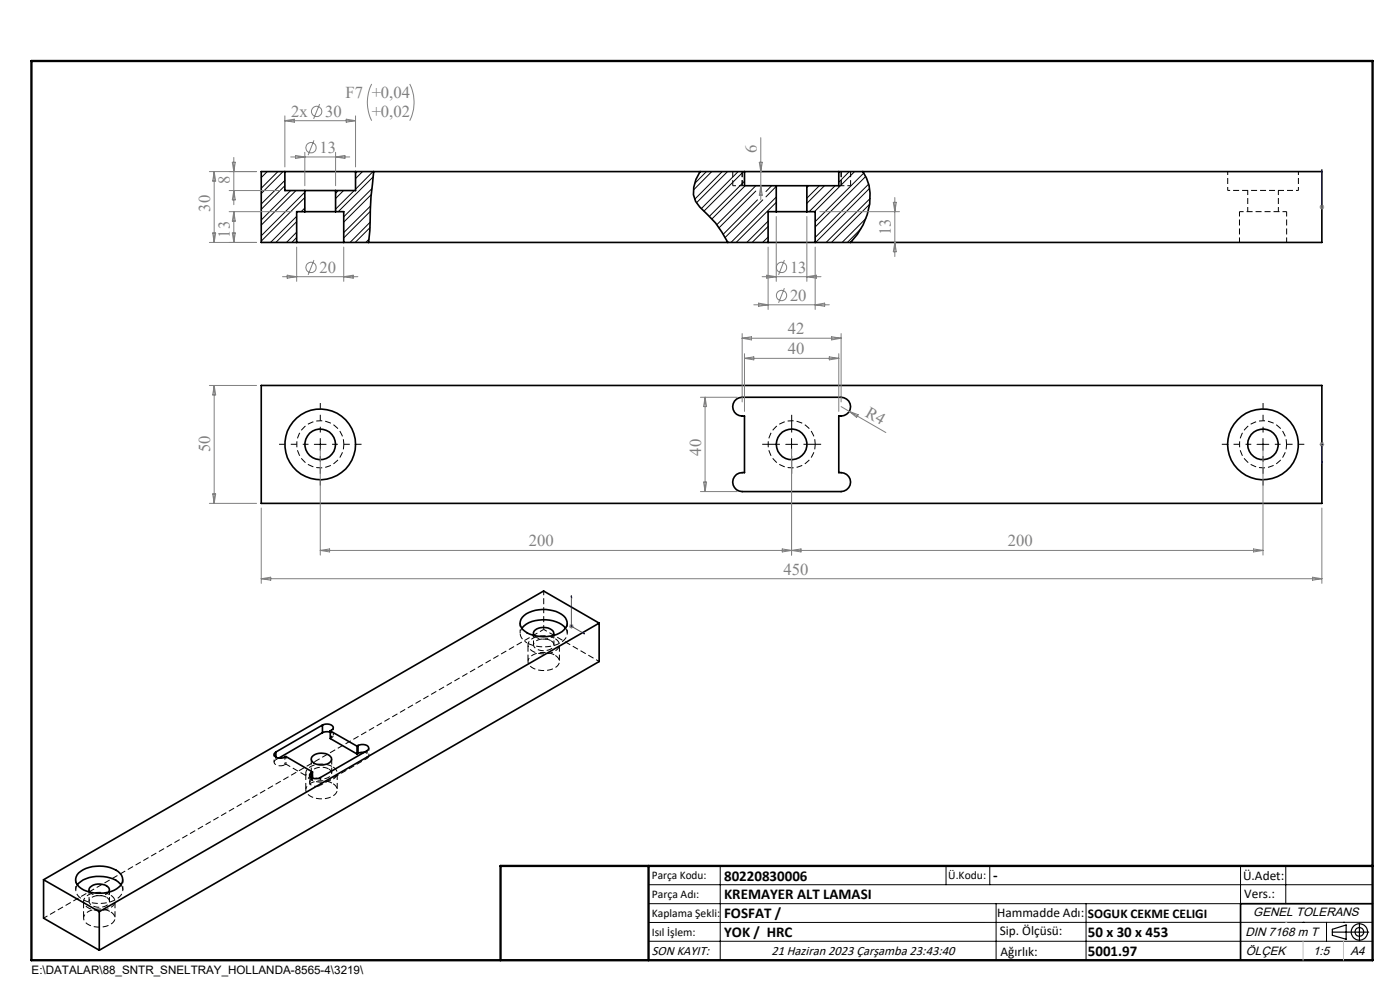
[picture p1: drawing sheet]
<svg xmlns="http://www.w3.org/2000/svg" width="297mm" height="210mm" viewBox="0 0 297 210" stroke-linecap="round" stroke-linejoin="round" font-family="sans-serif">
<path d="M260.4 40.4h15M70.1 155.3a.62 .62 0 0 1 .6 .5 .62 .62 0 0 1-.4 .7M70.3 156.5v-1.6M70.7 156v-1.7M58.1 160v1.7M60.4 162.2v-1.6M60.7 162.1v-1.6M65.7 164.4v1.6M68 166.6v-1.7M77.9 160.9v-1.7M78.3 160.3v-1.6" fill="none" stroke="#000" stroke-width=".21" stroke-dasharray="1.3 .6" stroke-dashoffset=".8" stroke-linecap="butt"/>
<path d="M272.9 44.9h-10M113.2 134.3v2.5M115.3 125.3v8.2M117.5 136.8v-2.5M9.3 194.7l106-61.2M18.9 188.8v2.4M23.2 191.2v-2.4" fill="none" stroke="#000" stroke-width=".21" stroke-dasharray="1.3 .6" stroke-dashoffset=".4" stroke-linecap="butt"/>
<path d="M155.4 36.4v3M157.4 39.4v-3M178.4 39.4v-3M180.4 39.4v-3M66 161v3M70.4 164v-3" fill="none" stroke="#000" stroke-width=".21" stroke-dasharray="1.3 .6" stroke-dashoffset=".1" stroke-linecap="butt"/>
<path d="M157.4 39.4h-2M180.4 39.4h-2M110.7 133.2a2.09 2.09 0 0 0 1.1 3.2M113.8 135.2a3.1 3.1 0 0 0 3.6-.4M77.3 159.6h.2a.65 .65 0 0 1 .7 .5 .65 .65 0 0 1-.3 .8M68 166.6l9.9-5.7" fill="none" stroke="#000" stroke-width=".21" stroke-dasharray="1.3 .6" stroke-dashoffset=".6" stroke-linecap="butt"/>
<path d="M157.9 39.4h-.5M178.4 39.4h-.5M70.3 156.5l-.2 .1M58.5 161.1v-.5M60.7 162.1l-.3 .1M66.1 165.5l.2-.1M66.1 165.5v-.6M66.3 165.1v.3" fill="none" stroke="#000" stroke-width=".21" stroke-dasharray="1.3 .6" stroke-linecap="butt"/>
<path d="M260.4 36.4v4M275.4 40.4v-4M110.3 132.2v2.1M115.3 133.5l11.8 6.8M120.3 134.3v-2.1M16.1 186.6v2.2M26.1 188.8v-2.2" fill="none" stroke="#000" stroke-width=".21" stroke-dasharray="1.3 .6" stroke-dashoffset=".5" stroke-linecap="butt"/>
<path d="M262.9 44.9v6.5M272.9 51.4v-6.5M72.9 94.2a5 5 0 0 1-7.2 4.5 5 5 0 0 1-.8-8.4 5 5 0 0 1 8 3v.9M172.9 94.2a5 5 0 0 1-7.2 4.5 5 5 0 0 1-.8-8.4 5 5 0 0 1 8 3v.9M272.9 94.2a5 5 0 0 1-7.2 4.5 5 5 0 0 1-.8-8.4 5 5 0 0 1 8 3v.9M60.7 162.1l5.6 3.3" fill="none" stroke="#000" stroke-width=".21" stroke-dasharray="1.3 .6" stroke-dashoffset=".2" stroke-linecap="butt"/>
<path d="M264.7 40.4v4.5M271.2 44.9v-4.5M113.3 134.8l.5 .4M59.1 160.8l-.6 .3M23.1 189.2a2.97 2.97 0 0 1-4 0" fill="none" stroke="#000" stroke-width=".21" stroke-dasharray="1.3 .6" stroke-dashoffset=".3" stroke-linecap="butt"/>
<g fill="none" stroke="#000" stroke-width=".21">
<path d="M55.6 36.4l-.2 .1M56.7 36.4l-1.3 1.3M58.9 36.4l-3.5 3.5M60 36.4l-4.6 4.7M60.4 38.3l-5 5M60.4 39.4l-5 5M75.8 36.4l-.4 .4M76.9 36.4l-1.5 1.5M79.1 36.4l-3.7 3.7M79.2 37.5l-7.4 7.4M149.9 36.4l-2.5 2.5M151 36.4l-3.9 3.9"/>
<path d="M153.2 36.4l-5.8 5.9M154.3 36.4l-6.6 6.6M156.6 36.4l-7.8 7.9M157.7 36.4l-8.4 8.4M157.9 38.4l-7.4 7.5M158.1 39.4l-7 7M160.3 39.4l-8.2 8.3M163.7 39.4l-1.2 1.2M164.7 39.5l-2.2 2.3M171.6 39.4l-.4 .4M173.8 39.4l-2.6 2.6M174.9 39.4l-3.7 3.7"/>
<path d="M177.2 39.4l-5.5 5.5M180.2 36.4l-2.3 2.3M181.3 36.4l-8.5 8.5M183.2 36.7l-10.3 10.3M183.7 37.4l-10.8 10.7M184.3 39l-11.4 11.4M184.5 40l-11.5 11.4M61.7 40.4l-6.3 6.3M62.8 40.4l-7.4 7.4M62.9 45.9l-5.5 5.5M62.9 49.2l-2.1 2.2M62.9 47l-4.4 4.4"/>
<path d="M62.9 50.4l-1 1M64.7 40.8l-9.3 9.2M64.7 44.1l-.8 .8M64.7 41.9l-9.3 9.2M71.8 40.4l-.6 .6M72.9 40.4l-1.7 1.7M75.1 40.4l-3.9 4M78.3 50.7l-.7 .7M78.5 48.3l-3.1 3.1M78.5 47.1l-4.2 4.3M78.5 44.9l-5.6 5.6M78.6 43.7l-5.7 5.6"/>
<path d="M78.7 41.3l-5.8 5.8M78.9 40l-6 6M160.3 40.5l-7.8 7.8M160.7 42.4l-7.3 7.3M161.8 42.4l-8 8M162.9 48l-3.3 3.4M162.9 51.4h.1M162.9 46.9l-4.5 4.5M162.9 50.3l-1.1 1.1M164.7 41.8l-9.6 9.6M164.7 42.9l-8.5 8.5M182.7 48.5l-2.9 2.9"/>
<path d="M183.7 46.3l-5.1 5.1M184.5 43.3l-8.1 8.1M184.6 42.1l-9.3 9.3M66.7 94.3h2.5M67.9 93v2.5M166.7 94.3h2.5M167.9 93v2.5M266.7 94.3h2.5M267.9 93v2.5M137.6 187.7h153.6M137.6 191.7h153.6M137.6 199.7h153.6"/>
<path d="M152.8 183.7v20M200.7 183.7v4M210 183.7v4M211.3 191.7v12M230.4 191.7v12M263.2 183.7v20M272.8 183.7v8M276.4 195.6h.1M281.4 195.6v4.1M285 195.6h.1M291.2 195.6l-153.6 .1"/>
</g>
<g fill="none" stroke="#000" stroke-width=".35">
<path d="M60.4 36.4h15M60.4 36.4h-5v15h7.5M60.4 36.4v4h4.3M75.4 36.4h205v15h-107.5M75.4 36.4v4h-4.2M79.3 36.4a88.1 88.1 0 0 0-.8 12.5l-.3 2.5M148.5 36.4a6.5 6.5 0 0 0-.9 6.3l.8 1.2a22.4 22.4 0 0 1 6 7.5M157.9 36.4v3h6.8M164.7 39.4h6.5M164.7 39.4v5.5M171.2 39.4v5.5M177.9 36.4v3h-6.7"/>
<path d="M183.1 36.4a11.1 11.1 0 0 1 0 11.3l-1.2 2-1.5 1.7M62.9 51.4h10M64.7 44.9h6.5M64.7 40.4h6.5M64.7 44.9h-1.8v6.5M64.7 40.4v4.5M71.2 44.9h1.7v6.5M71.2 40.4v4.5M72.9 51.4h90M162.9 51.4h10M164.7 44.9h6.5M164.7 44.9h-1.8v6.5"/>
<path d="M171.2 44.9h1.7v6.5M55.4 81.8h225v25h-225zM156.2 84.7l1.2-.4h21a2.02 2.02 0 0 1 2 2.2 2.02 2.02 0 0 1-2.5 1.8v12a2.04 2.04 0 0 1 2.5 1.7 2.04 2.04 0 0 1-2 2.3h-21a2.04 2.04 0 0 1-2-2.3 2.04 2.04 0 0 1 2.5-1.7v-12a2.04 2.04 0 0 1-2.3-1.2 2.04 2.04 0 0 1 .6-2.4zM110.7 133.3a6.2 6.2 0 0 1 5.9-1.8l1.4 .4a3.7 3.7 0 0 1 1.9 1.4M110.8 130.9a6.9 6.9 0 0 1 9.1 .1 1.95 1.95 0 0 1-.7 3 7.3 7.3 0 0 1-8.3-.5 1.83 1.83 0 0 1-.1-2.6zM113.3 134.8a1.12 1.12 0 0 1 1-1.6 2.68 2.68 0 0 1 3.1 .9l-.1 .7M127.1 132.2l-106 61.2M127.1 132.2l-11.8-6.8-106.1 61.2M127.1 132.2v8.1l-106 61.3M58.5 159.5l-.4 .4a1.51 1.51 0 0 0 2.5 .6l5.7 3.3M58.5 159.5v1.1M68.4 153.8a1.5 1.5 0 0 1 2.3 .7l-.6 .5"/>
<path d="M68.4 153.8l-9.9 5.7M68.4 155.4l-9.3 5.4M68.4 153.8v1.6M70.1 155.3l-1-.1-.7 .2M70.1 155l5.6 3.3M70.1 155v1.7l5.6 3.2M75.7 158.3v1.6M76 158.1l.7-.2a1 1 0 0 1 1.1 .1 1 1 0 0 1 .3 1.1l-10.2 5.9-1.1 .2a.78 .78 0 0 1-.9-.3 .78 .78 0 0 1-.1-.8l.3-.2M76 158.1l-.3 .2M76 159.8l-.3 .1M76 158.1v1.7M77.3 159.6l-1.3 .2"/>
<path d="M66.1 163.9v1.1M66.2 160.5a2.87 2.87 0 0 1 4.1 .3 1.28 1.28 0 0 1-1.3 1.4 2.37 2.37 0 0 1-3-1.1zM66.3 163.8l-.2 .1M66.3 163.8v1.3M9.2 186.6l11.9 6.8M9.2 186.6v8.2l11.9 6.8M16.4 187.7a6.7 6.7 0 0 1 7-1.5 4.2 4.2 0 0 1 2.3 1.5M16.7 185.2a7.2 7.2 0 0 1 8.8 .1 2.02 2.02 0 0 1-.8 3.3 7.5 7.5 0 0 1-7.9-.5 1.91 1.91 0 0 1-.1-2.9zM19.1 189.3a1 1 0 0 1 .7-1.6 3.1 3.1 0 0 1 3.3 .7l.1 .3-.1 .6M21.1 193.4v8.2M291.2 191.7h-28v12"/>
<circle cx="67.9" cy="94.3" r="7.5"/>
<circle cx="67.9" cy="94.3" r="3.3"/>
<circle cx="167.9" cy="94.3" r="3.3"/>
<circle cx="267.9" cy="94.3" r="7.5"/>
<circle cx="267.9" cy="94.3" r="3.3"/>
</g>
<path d="M111.8 136.4a7.4 7.4 0 0 0 7.9-.6 1.85 1.85 0 0 0 .3-2.6M112 136.8v3.5M118.7 140.3v-3.5M64.9 164v3.5M71.5 167.5v-3.5M16.4 187.7a1.99 1.99 0 0 0 .9 2.9 7.3 7.3 0 0 0 8.3-.6 1.81 1.81 0 0 0 .1-2.3M17.7 191.2v3.5M24.4 194.7v-3.5" fill="none" stroke="#000" stroke-width=".21" stroke-dasharray="1.3 .6" stroke-dashoffset="-.2" stroke-linecap="butt"/>
<path d="M116.9 135.9a2.98 2.98 0 0 0-3.6 .6 1.2 1.2 0 0 0 1.1 1.4 2.57 2.57 0 0 0 3.1-.9 .99 .99 0 0 0-.6-1.1M117.7 135.4a1.42 1.42 0 0 1 1 1.3 1.42 1.42 0 0 1-.9 1.4 4.9 4.9 0 0 1-5.4-.4 1.4 1.4 0 0 1 .7-2.3 5.2 5.2 0 0 1 4.6 0M117.7 139a1.42 1.42 0 0 1 1 1.2 1.42 1.42 0 0 1-.9 1.4 4.9 4.9 0 0 1-5.4-.4 1.4 1.4 0 0 1 .7-2.3 5.2 5.2 0 0 1 4.6 .1M60.4 162.2l-.7 .2a1.15 1.15 0 0 1-1.5-.8l.3-.5M68 166.6l-.8 .2a1.15 1.15 0 0 1-1.5-.9l.4-.4M69.7 163.1a2.98 2.98 0 0 0-3.6 .6 1.2 1.2 0 0 0 1.2 1.4 2.57 2.57 0 0 0 3-.9 .99 .99 0 0 0-.6-1.1M70.6 162.6a1.42 1.42 0 0 1 .9 1.3 1.42 1.42 0 0 1-.8 1.4 4.9 4.9 0 0 1-5.4-.4 1.4 1.4 0 0 1 .7-2.3 5.2 5.2 0 0 1 4.6 0M70.6 166.2a1.42 1.42 0 0 1 .9 1.3 1.42 1.42 0 0 1-.8 1.3 4.9 4.9 0 0 1-5.4-.3 1.4 1.4 0 0 1 .7-2.4 5.2 5.2 0 0 1 4.6 .1M22.6 190.3a2.98 2.98 0 0 0-3.6 .6 1.2 1.2 0 0 0 1.1 1.4 2.57 2.57 0 0 0 3.1-.9 .99 .99 0 0 0-.6-1.1M23.4 189.8a1.42 1.42 0 0 1 1 1.3 1.42 1.42 0 0 1-.9 1.4 4.9 4.9 0 0 1-5.4-.4 1.4 1.4 0 0 1 .7-2.3 5.2 5.2 0 0 1 4.6 0M23.4 193.4a1.42 1.42 0 0 1 1 1.3 1.42 1.42 0 0 1-.9 1.3 4.9 4.9 0 0 1-5.4-.3 1.4 1.4 0 0 1 .7-2.4 5.2 5.2 0 0 1 4.6 .1" fill="none" stroke="#000" stroke-width=".21" stroke-dasharray="1.3 .6" stroke-dashoffset="-.1" stroke-linecap="butt"/>
<g fill="none" stroke="#808080" stroke-width=".21">
<path d="M78.8 17.8a8.7 8.7 0 0 0 0 7.8M86.9 17.8a8.7 8.7 0 0 1 0 7.8M44.4 36.4h10M45.4 36.4v15M45.4 36.4l.4 2h-.7zM49.3 34.4h.6l-.3 2zM49.6 33.4v10M60.4 24.6v10.8M60.4 25.6h15M60.4 25.6l2-.3v.6zM61.7 33.3h12.5M62.7 33l2 .3-2 .3z"/>
<path d="M64.7 32.3v7.1M66.6 29.8l-1.2 3.1M67.8 22.1l-1.3 3.1M71.2 32.3v7.1M71.2 33.3l2-.3v.6zM73.4 25.3l2 .3-2 .3zM75.4 24.6v10.8M161.1 34.4h.6l-.3 2zM161.4 29.2v13.2M161.4 39.4l.3 2h-.6zM44.4 51.4h10M45.1 49.4h.7l-.4 2z"/>
<path d="M48.6 40.4h10.8M48.6 44.9h13.3M49.3 49.4h.6l-.3 2zM49.6 44.9v6.5M49.6 40.4l.3 2h-.6zM49.6 44.9l.3 2h-.6zM59.9 58.7h16M60.9 58.4l2 .3-2 .3zM62.9 52.4v7.3M66.6 55.2l-1.2 3.1M72.9 52.4v7.3M72.9 58.7l2-.3v.6z"/>
<path d="M161.7 58.7h12.5M162.7 58.4l2 .3-2 .3zM162.9 52.4v13.2M164.7 45.9v13.8M166.4 55.2l-1.2 3.1M171.2 45.9v13.8M171.2 58.7l2-.3v.6zM172.9 52.4v13.2M173.9 44.9h16.9M189.5 42.9h.6l-.3 2zM189.8 41.9v12.5M189.8 51.4l.3 2h-.6z"/>
<path d="M279.9 43.9h1M280.1 43.6l.7 .7M280.4 43.4v1M280.8 43.6l-.7 .7M157.4 70.8v14.5M157.4 71.7h21M157.4 71.7l2-.3v.7zM157.9 75v12.3M157.9 76h20M157.9 76l2-.3v.6zM159.9 64.7h16M160.9 64.3l2 .4-2 .3z"/>
<path d="M166.4 61.1l-1.2 3.1M172.9 64.7l2-.4v.7zM175.9 75.7l2 .3-2 .3zM176.4 71.4l2 .3-2 .4zM177.9 75v12.3M178.4 70.8v14.5M44.4 81.8h10M45.4 81.8v25M45.4 81.8l.4 2h-.7zM67.9 95.3v22.4M148.6 84.3h7.8M149.6 84.3v20"/>
<path d="M149.6 84.3l.3 1.9h-.6zM167.9 95.3v22.4M178.4 86.2l1.8 1.1M180.2 87.3l7.7 4.4M180.2 87.3l1.9 .7-.4 .5zM267.9 95.3v22.4M279.9 94.3h1M280.1 93.9l.7 .7M280.4 93.8v.9M280.8 93.9l-.7 .7M44.4 106.8h10M45.1 104.8h.7l-.4 2z"/>
<path d="M55.4 107.8v15.9M67.9 116.8h200M67.9 116.8l2-.4v.7zM148.6 104.3h7.8M149.3 102.3h.6l-.3 2zM165.9 116.4v.7l4-.7v.7zM265.9 116.4l2 .4-2 .3zM280.4 107.8v15.9M55.4 122.8h225M55.4 122.8l2-.4v.7zM120.7 132.8h1M120.9 132.5l.7 .7"/>
<path d="M121.2 132.4v.9M121.6 132.5l-.7 .7M278.4 122.4l2 .4-2 .3z"/>
<circle cx="66" cy="31.3" r="1.09"/>
<circle cx="67.2" cy="23.7" r="1.09"/>
<circle cx="66" cy="56.7" r="1.09"/>
<circle cx="165.8" cy="56.7" r="1.1"/>
<circle cx="165.8" cy="62.7" r="1.09"/>
</g>
<g fill="none" stroke="#000" stroke-width=".25">
<path d="M282.6 197.7h7.8M282.6 197.1l3-.9v3l-3-.8zM288.4 195.8v3.8M106.2 203.7h185"/>
<circle cx="288.4" cy="197.7" r="1.74"/>
<circle cx="288.4" cy="197.7" r=".93"/>
</g>
<path d="M280.4 35.9v.4v-.4M280.4 35.9v8M280.4 43.8v.2zM280.4 43.9h.1M280.4 98.2v-.3v.3M280.4 94.1v.3zM280.4 94.3h.1M280.4 94.3v3.9M121.2 126.3l.1 .4-.2-.1zM121.2 126.3v6.5l2.8 1.7M123.8 134.2l.2 .3-.2-.1z" fill="none" stroke="#00f" stroke-width=".21"/>
<path d="M165.4 94.2h-3.7M167.9 91.7v-3.7M167.9 96.7v3.8M170.4 94.2h3.8" fill="none" stroke="#000" stroke-width=".21" stroke-dasharray="15.2 1.3 1.3 1.3" stroke-linecap="butt"/>
<path d="M65.4 94.2h-6.2M67.9 91.7v-6.2M67.9 96.7v6.3M70.4 94.2h6.3M265.4 94.2h-6.2M267.9 91.7v-6.2M267.9 96.7v6.3M270.4 94.2h6.3" fill="none" stroke="#000" stroke-width=".21" stroke-dasharray="15.2 1.3 1.3 1.3" stroke-dashoffset="14" stroke-linecap="butt"/>
<path d="M6.7 12.9h284.5v190.8h-284.5zM137.6 183.7v20M291.2 183.7h-185v20" fill="none" stroke="#000" stroke-width=".5"/>
<path d="M276.4 199.7v4M285 199.7v4" fill="none" stroke="#c0c0c0" stroke-width=".21"/>
<path d="M272.8 195.6h.1" fill="none" stroke="#c0c0c0" stroke-width=".25"/>
<g fill="#00f">
<path d="M280.4 43.8v.2zM280.4 35.9v.4z"/>
<path d="M280.4 97.9v.3zM280.4 94.1v.3z"/>
<path d="M123.8 134.2l.2 .3-.2-.1zM121.2 126.3l.1 .4-.2-.1z"/>
</g>
<g font-size="3.5" fill="#808080">
<text x="73.3" y="20.9">F7 +0,04</text>
<text x="61.8" y="24.7">2x</text>
<text x="69" y="24.7">30</text>
<text x="78.9" y="24.7">+0,02</text>
<text x="67.8" y="32.4">13</text>
<text x="160.6" y="32.5" transform="rotate(-90 160.6 32.5)">6</text>
<text x="48.8" y="39.1" transform="rotate(-90 48.8 39.1)">8</text>
<text x="44.6" y="44.9" transform="rotate(-90 44.6 44.9)">30</text>
<text x="48.8" y="50.4" transform="rotate(-90 48.8 50.4)">13</text>
<text x="189" y="49.9" transform="rotate(-90 189 49.9)">13</text>
<text x="67.8" y="57.8">20</text>
<text x="167.6" y="57.8">13</text>
<text x="167.6" y="63.8">20</text>
<text x="167.1" y="70.9">42</text>
<text x="167.1" y="75.2">40</text>
<text x="183.4" y="88.2" transform="rotate(30 183.4 88.2)">R4</text>
<text x="44.6" y="95.9" transform="rotate(-90 44.6 95.9)">50</text>
<text x="148.8" y="96.7" transform="rotate(-90 148.8 96.7)">40</text>
<text x="112.2" y="115.9">200</text>
<text x="213.8" y="115.9">200</text>
<text x="166.2" y="121.9">450</text>
</g>
<g font-size="3.2">
<text x="153.6" y="186.8">80220830006</text>
<text x="153.6" y="190.8">KREMAYER ALT LAMASI</text>
<text x="210.7" y="186.6">-</text>
<text x="153.6" y="194.8">FOSFAT /</text>
<text x="153.6" y="198.8">YOK / HRC</text>
<text x="230.8" y="198.7">50 x 30 x 453</text>
<text x="230.8" y="202.8">5001.97</text>
</g>
<g font-size="2.8">
<text x="263.7" y="186.7">Ü.Adet:</text>
<text x="263.9" y="190.5">Vers.:</text>
<text x="211.5" y="194.5">Hammadde Adı:</text>
<text x="230.8" y="194.7">SOGUK CEKME CELIGI</text>
<text x="138.3" y="202.6">SON KAYIT:</text>
<text x="163.6" y="202.6">21 Haziran 2023 Çarşamba 23:43:40</text>
<text x="212.1" y="198.4">Sip. Ölçüsü:</text>
<text x="212.2" y="202.7">Ağırlık:</text>
</g>
<g font-size="2.6">
<text x="265.9" y="194.4">GENEL TOLERANS</text>
<text x="264.2" y="198.5">DIN 7168 m T</text>
<text x="264.3" y="202.6">ÖLÇEK</text>
<text x="278.5" y="202.6">1:5</text>
<text x="286.5" y="202.6">A4</text>
</g>
<g font-size="2.5">
<text x="138.3" y="186.4">Parça Kodu:</text>
<text x="138.3" y="190.5">Parça Adı:</text>
<text x="201.2" y="186.5">Ü.Kodu:</text>
<text x="138.3" y="194.5">Kaplama Şekli:</text>
<text x="138.3" y="198.6">Isıl İşlem:</text>
<text x="6.7" y="206.7">E:\DATALAR\88_SNTR_SNELTRAY_HOLLANDA-8565-4\3219\</text>
</g>
</svg>
